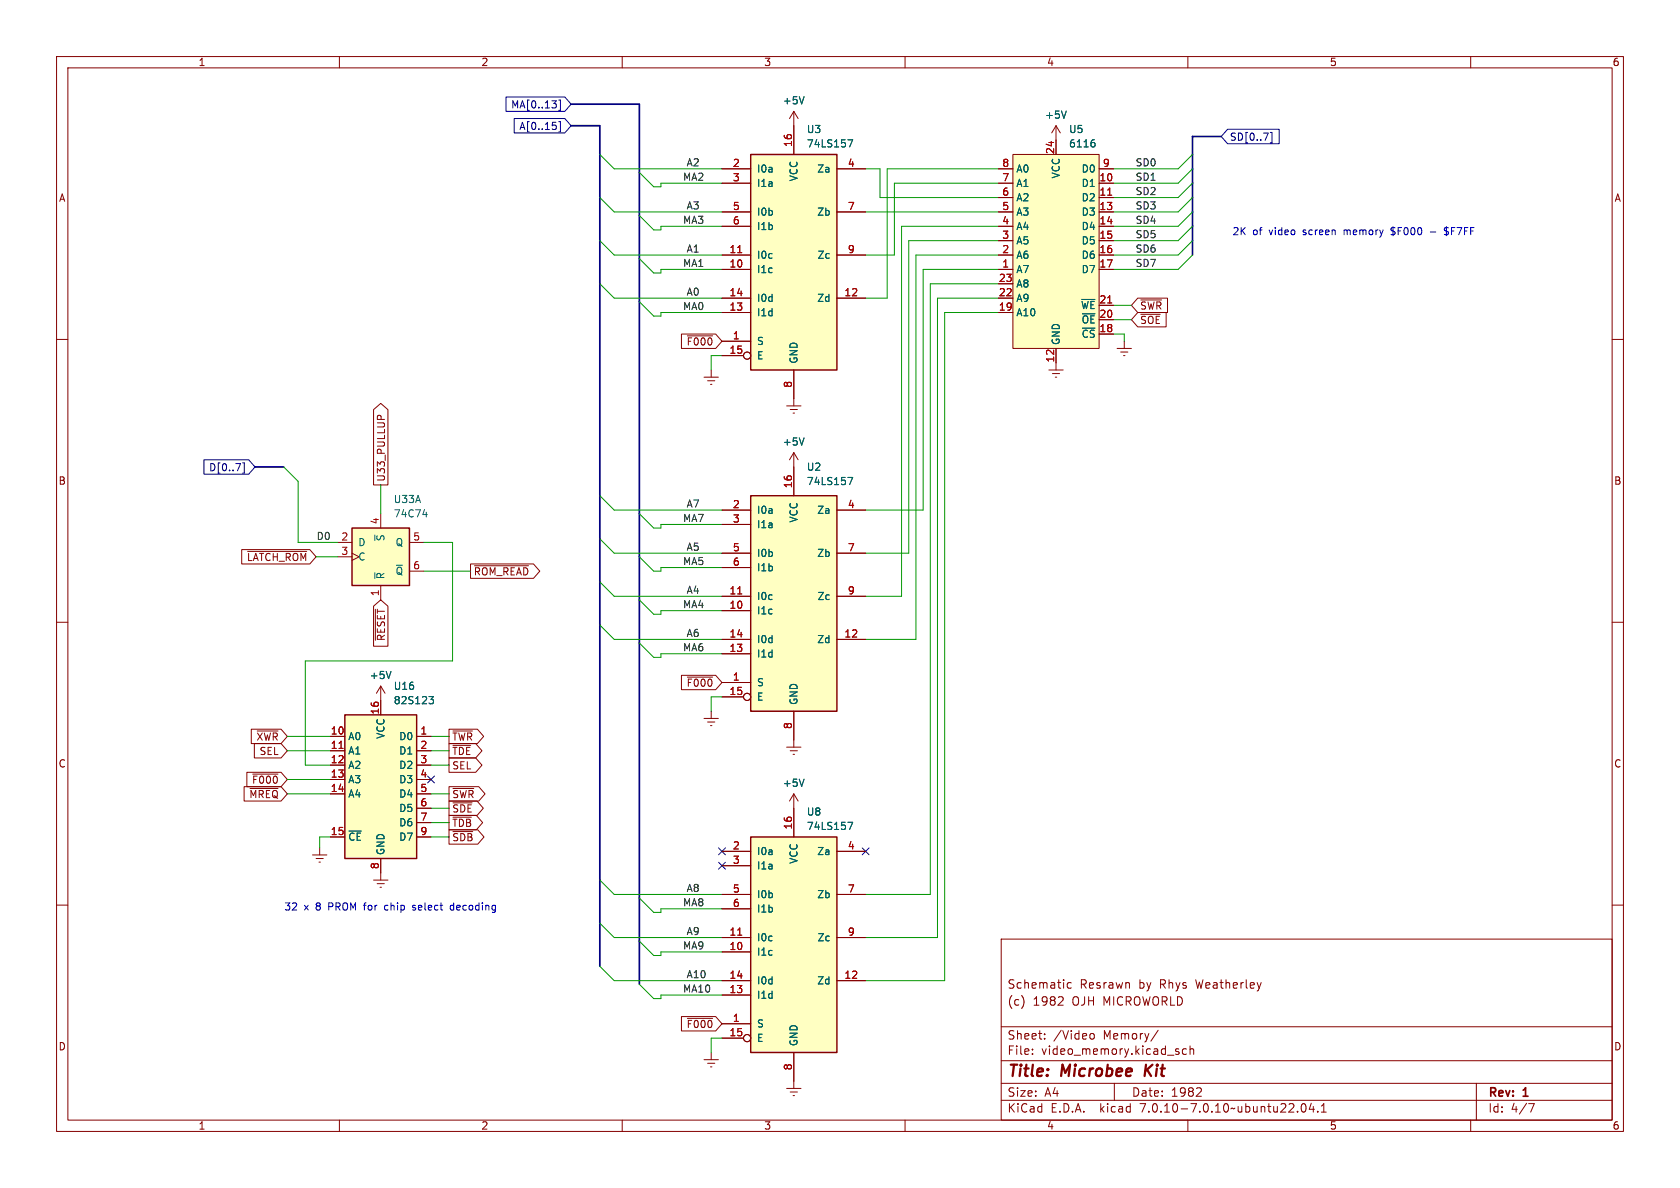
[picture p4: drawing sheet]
<svg xmlns="http://www.w3.org/2000/svg" width="297mm" height="210mm" viewBox="0 0 297 210" stroke-linecap="round" stroke-linejoin="round" font-family="sans-serif">
<g fill="none" stroke="#840000" stroke-width=".18">
<path d="M10 10h277v190h-277zM12 12h273v186h-273zM60 10v2M110 10v2M140.3 19.7v7.6M140.3 19.7l-.7 1.3M140.3 19.7l.8 1.3M160 10v2M210 10v2M260 10v2M127.6 29.8h5.1M127.6 32.4h5.1"/>
<path d="M127.6 37.5h5.1M148 29.8h5M148 37.5h5M176.5 29.8h2.6M176.5 32.4h2.6M176.5 37.5h2.6M176.5 34.9h2.6M179.1 27.3h15.2v34.3h-15.2zM186.7 22.2v5.1M186.7 22.2l-.8 1.3M186.7 22.2l.8 1.3M194.3 29.8h2.5"/>
<path d="M194.3 32.4h2.5M194.3 37.5h2.5M194.3 34.9h2.5M10 60h2M120.5 59.1h6l1.1 1.2-1.1 1.3h-6zM121.5 59.4h4.5M127.6 47.6h5.1M127.6 45.1h5.1M127.6 52.7h5.1M127.6 55.2h5.1M127.6 40h5.1M148 45.1h5"/>
<path d="M148 52.7h5M176.5 47.6h2.6M176.5 45.1h2.6M176.5 52.7h2.6M176.5 55.2h2.6M176.5 40h2.6M176.5 42.5h2.6M176.5 50.2h2.6M194.3 47.6h2.5M194.3 45.1h2.5M194.3 40h2.5M194.3 42.5h2.5"/>
<path d="M194.3 59.1h2.5M194.3 56.5h2.5M194.3 54h2.5M201.1 55.2h5.1v2.6h-5.1l-1.1-1.3zM201.1 52.7h5.3v2.5h-5.3l-1.1-1.2zM201.7 55.6h3.4M201.7 53h3.7M285 60h2M66 72.4l1.3-1.1 1.3 1.1v13.3h-2.6zM66.7 73.7l.3-.3 .3 .1 .1 .2M124.5 66.7h2.5M125.1 67.3h1.3"/>
<path d="M125.6 67.9h.3M125.7 65.4v1.3M127.6 60.3h5.1M127.6 62.9h3.8M139.1 71.8h2.5M139.7 72.4h1.3M140.2 73h.3M140.3 65.4v6.4M185.4 65.4h2.6M186.1 66h1.2M186.6 66.7h.2M186.7 61.6v3.8"/>
<path d="M197.5 61.6h2.5M198.1 62.2h1.3M198.6 62.9h.3M198.8 60.3v1.3M42.7 97.2h12.1l1.1 1.2-1.1 1.3h-12.1zM43.8 97.5h10.4M59.7 95.9h2.5M59.7 98.4h2.5M62.2 97.8l1.3 .6-1.3 .7M67.3 90.8v2.5M72.4 95.9h2.5M83.2 99.7h11.1l1.1 1.3-1.1 1.2h-11.1z"/>
<path d="M127.6 90.2h5.1M127.6 92.7h5.1M127.6 97.8h5.1M140.3 80v7.6M140.3 80l-.7 1.3M140.3 80l.8 1.3M148 90.2h5M148 97.8h5M10 110h2M66 107.2l1.3-1.2 1.3 1.2v7h-2.6zM66.4 107.7v5.5M67.3 103.5v2.5"/>
<path d="M72.4 101h2.5M83.9 100h9.5M120.5 119.4h6l1.1 1.3-1.1 1.2h-6zM121.5 119.7h4.5M127.6 108h5.1M127.6 105.4h5.1M127.6 113h5.1M127.6 115.6h5.1M127.6 100.3h5.1M148 105.4h5M148 113h5M285 110h2"/>
<path d="M43.2 139.1h6.5l1.1 1.2-1.1 1.3h-6.5zM43.6 136.5h6.1l1.1 1.3-1.1 1.3h-6.1zM44.2 139.4h4.9M44.4 128.9h5.3l1.1 1.3-1.1 1.2h-5.3zM44.7 136.8h4.4M45 131.4h4.7l1.1 1.3-1.1 1.3h-4.7zM45.5 129.2h3.6M58.4 130.2h2.6M58.4 132.7h2.6M58.4 135.3h2.6M58.4 137.8h2.6M67.3 121.3v5.1"/>
<path d="M67.3 121.3l-.8 1.3M67.3 121.3l.8 1.3M73.7 130.2h2.5M73.7 132.7h2.5M73.7 135.3h2.5M73.7 137.8h2.5M79.4 139.1h5.2l1.2 1.2-1.2 1.3h-5.2zM79.4 134h4.7l1.1 1.3-1.1 1.2h-4.7zM79.4 128.9h5l1.1 1.3-1.1 1.2h-5zM79.4 131.4h4.7l1.1 1.3-1.1 1.3h-4.7zM80.1 139.4h3.7M80.1 129.2h3.4"/>
<path d="M80.1 131.8h3.1M124.5 127h2.5M125.1 127.6h1.3M125.6 128.3h.3M125.7 125.7v1.3M127.6 120.7h5.1M127.6 123.2h3.8M139.1 132.1h2.5M139.7 132.7h1.3M140.2 133.4h.3M140.3 125.7v6.4M10 160h2"/>
<path d="M55.2 151.1h2.6M55.9 151.8h1.2M56.4 152.4h.2M56.5 149.9v1.2M58.4 140.3h2.6M58.4 148h2.6M66 155.6h2.6M66.7 156.2h1.2M67.2 156.8h.2M67.3 151.8v3.8M73.7 140.3h2.5M73.7 148h2.5"/>
<path d="M73.7 142.9h2.5M73.7 145.4h2.5M79.4 144.1h4.8l1.1 1.3-1.1 1.3h-4.8zM79.4 141.6h4.9l1.1 1.3-1.1 1.2h-4.9zM79.4 146.7h5.1l1.1 1.3-1.1 1.2h-5.1zM80.1 144.5h3.2M80.1 141.9h3.4M80.1 147h3.5M127.6 150.5h5.1M127.6 153h5.1M127.6 158.1h5.1M140.3 140.3v7.7"/>
<path d="M140.3 140.3l-.7 1.3M140.3 140.3l.8 1.3M148 150.5h5M148 158.1h5M285 160h2M120.5 179.7h6l1.1 1.3-1.1 1.2h-6zM127.6 168.3h5.1M127.6 165.7h5.1M127.6 173.4h5.1M127.6 175.9h5.1M127.6 160.7h5.1M148 165.7h5"/>
<path d="M148 173.4h5M177 166h108v32h-108zM181 176.6v1M187.8 176.3l.2 .2-.1 .3-.9 .9h1M189.4 173.8l-.4-.1-.3 .3v.4l.1 .2h.6M60 198v2M110 198v2M121.5 180h4.5M124.5 187.3h2.5M125.1 188h1.3M125.6 188.6h.3M125.7 186.1v1.2"/>
<path d="M127.6 181h5.1M127.6 183.5h3.8M139.1 192.4h2.5M139.7 193h1.3M140.2 193.7h.3M140.3 186.1v6.3M160 198v2M177 194.5h108M177 191.5h108M177 187.5h108M177 181.5h108M182.5 186.3v.1"/>
<path d="M182.5 185.5v.1M184.7 183.6v.1M184.7 182.8v.1M192.7 182.8l.5-.1 .3 .3v.4l-.2 .2-.3 .1-.3-.1M197 191.5v3M204.7 182.1l-1.2 2M208.2 185.9l.3 .2-.3 .3M208.2 185.4l.2 .1M209.7 185.5l-.4-.1-.3 .3v.4l.2 .2h.5M210 198v2M210.4 185.5l.2-.1 .4 .1v.9M210.4 184.9v1.5"/>
<path d="M212.2 192.4l.2 .2-.1 .3-.8 .9h.9M229.4 196.5v.1M230.2 195.2l.2-.1a.81 .81 0 0 1 .6 .6 .81 .81 0 0 1-.3 .8l-.2 .1a.81 .81 0 0 1-.3-1.4zM231.8 195l-.3 1.1h.9M232.2 195.6v1M233 196.5v.1M233.6 196.6h.9M233.6 195.5l.4-.4v1.5M260 198v2M261 191.5v6.5M270.2 195.1h1l-.6 1.5"/>
<circle cx="132.1" cy="62.9" r=".63"/>
<circle cx="132.1" cy="123.2" r=".63"/>
<circle cx="132.1" cy="183.5" r=".63"/>
</g>
<path d="M202.6 188.2l-.3 2M203.7 188.2l-1.2 1.2" fill="none" stroke="#840000" stroke-width=".4"/>
<g fill="#ffffc2" stroke="#ffffc2" stroke-width=".18">
<path d="M132.7 27.3h15.3v38.1h-15.3z"/>
<path d="M62.2 93.3h10.2v10.2h-10.2z"/>
<path d="M179.1 27.3h15.2v34.3h-15.2z"/>
<path d="M61 126.4h12.7v25.4h-12.7z"/>
<path d="M132.7 148h15.3v38.1h-15.3z"/>
<path d="M132.7 87.6h15.3v38.1h-15.3z"/>
</g>
<path d="M132.7 27.3h15.3v38.1h-15.3zM62.2 93.3h10.2v10.2h-10.2zM132.7 87.6h15.3v38.1h-15.3zM61 126.4h12.7v25.4h-12.7zM132.7 148h15.3v38.1h-15.3z" fill="none" stroke="#840000" stroke-width=".25"/>
<path d="M195.8 34.5h.7M130.4 44.7h.7M130.4 105h.7M59.9 132.3h.8M130.4 165.3h.7" fill="none" stroke="#a90000" stroke-width=".18"/>
<g fill="none" stroke="#006464" stroke-width=".18">
<path d="M142.1 17.1l-.4 1.3M188.5 19.6l-.4 1.3M149.9 24.7h.8l-.5 1.3M193.2 24.7h.3M193.3 25.2l.3 .2v.3l-.3 .3M191.2 52.9h2.4M142.1 77.4l-.4 1.3M74.8 91h.7M75.4 90.5v.9M149.9 84.4h.8l-.5 1.3M66.3 101.2v1.1M69.1 118.7l-.4 1.3"/>
<path d="M75.8 123.1h.8l-.4 .5 .4 .1v.5l-.2 .2h-.4M142.1 137.7l-.4 1.3M149.9 145.4h.8l-.5 1.2"/>
</g>
<g fill="none" stroke="#000084" stroke-width=".18">
<path d="M89.4 17.1h10.5l1.1 1.3-1.1 1.3h-10.5zM97.6 17.8h.7l-.4 .5M98.3 18.4v.6M98.8 17.7h.3v1.8h-.3M90.9 21h9l1.1 1.2-1.1 1.3h-9zM98.3 22.2v.6M98.8 21.5h.3v1.8h-.3M217 22.9h9.1v2.5h-9.1l-1.1-1.3zM224.6 23.4h.3v1.8h-.3M36 81.3h8l1.1 1.3-1.1 1.2h-8zM42.9 81.8h.3v1.8h-.3M75.6 137.2l1.2 1.2"/>
<path d="M76.8 137.2l-1.2 1.2M127 149.9l1.2 1.2M127 152.4l1.2 1.2M128.2 149.9l-1.2 1.2M128.2 152.4l-1.2 1.2M152.4 149.9l1.2 1.2M153.6 149.9l-1.2 1.2"/>
</g>
<path d="M245.9 41.4l.2 .1M246 40.3l-.1 .2 .1 .3M252.9 41h.9M255.3 41.4h.6M255.7 40v1.7M255.9 40.2l-.4 .1-.2 .3 .2 .2 .4 .2M68.2 160l-.2 .3v.3l.2 .3M72.9 160.8l.4 .1M73.3 160l-.4 .2 .1 .2 .3 .1M80.2 160.1l-.4-.1-.2 .3 .1 .5h.5" fill="none" stroke="#0000c2" stroke-width=".18"/>
<path d="M101 18.4h12v155.6M101 22.2h5v148.6M215.9 24.1h-5.1v21M45.1 82.6h5.1" fill="none" stroke="#000084" stroke-width=".3"/>
<g fill="none" stroke="#009600" stroke-width=".18">
<path d="M106 27.3l2.6 2.5h19M106 34.9l2.6 2.6h19M113 30.5l2.6 2.5h1.2v-.6h10.8M113 38.1l2.6 2.5h1.2v-.6h10.8M153 29.8h2.6v5.1h20.9M153 37.5h23.5M176.5 29.8h-19.7v22.9h-3.8M176.5 32.4h-18.4v12.7h-5.1M210.8 27.3l-2.5 2.5h-11.5M210.8 34.9l-2.5 2.6h-11.5M210.8 37.5l-2.5 2.5h-11.5M210.8 29.8l-2.5 2.6h-11.5"/>
<path d="M210.8 32.4l-2.5 2.5h-11.5M106 42.5l2.6 2.6h19M106 50.2l2.6 2.5h19M113 45.7l2.6 2.6h1.2v-.7h10.8M113 53.3l2.6 2.6h1.2v-.7h10.8M176.5 45.1h-14.6v67.9h-8.9M176.5 40h-17.1v65.4h-6.4M176.5 47.6h-13.3v42.6h-10.2M176.5 42.5h-15.8v55.3h-7.7M176.5 50.2h-12v107.9h-11.5M176.5 52.7h-10.8v113h-12.7M176.5 55.2h-9.5v118.2h-14"/>
<path d="M196.8 59.1h2v1.2M196.8 56.5h3.2M196.8 54h3.2M210.8 42.5l-2.5 2.6h-11.5M210.8 40l-2.5 2.5h-11.5M210.8 45.1l-2.5 2.5h-11.5M127.6 62.9h-1.9v2.5M50.2 82.6l2.5 2.5v10.8h7M55.9 98.4h3.8M67.3 85.7v5.1M74.9 95.9h5.1v20.9h-26v18.5h4.4M106 87.6l2.6 2.6h19"/>
<path d="M106 95.3l2.6 2.5h19M113 90.8l2.6 2.5h1.2v-.6h10.8M113 98.4l2.6 2.6h1.2v-.7h10.8M74.9 101h8.3M106 102.9l2.6 2.5h19M106 110.5l2.6 2.5h19M113 106l2.6 2.6h1.2v-.6h10.8M113 113.7l2.6 2.5h1.2v-.6h10.8M50.8 130.2h7.6M50.8 132.7h7.6M50.8 137.8h7.6M76.2 130.2h3.2"/>
<path d="M76.2 132.7h3.2M76.2 135.3h3.2M127.6 123.2h-1.9v2.5M50.8 140.3h7.6M58.4 148h-1.9v1.9M76.2 142.9h3.2M76.2 145.4h3.2M76.2 140.3h3.2M76.2 148h3.2M106 155.6l2.6 2.5h19M113 158.8l2.6 2.5h1.2v-.6h10.8M106 163.2l2.6 2.5h19"/>
<path d="M106 170.8l2.6 2.6h19M113 166.4l2.6 2.5h1.2v-.6h10.8M113 174l2.6 2.5h1.2v-.6h10.8M127.6 183.5h-1.9v2.6"/>
</g>
<g font-size="2.8" fill="#840000">
<text x="178" y="190.9">Title:</text>
<text x="187.7" y="190.9">Microbee</text>
<text x="203.2" y="190.9">Kit</text>
</g>
<g font-size="2.1" fill="#840000">
<text x="178" y="178">(c)</text>
<text x="178" y="175">Schematic</text>
<text x="182.6" y="178">1982</text>
<text x="189.6" y="178">OJH MICROWORLD</text>
<text x="190.9" y="175">Resrawn</text>
<text x="201.4" y="175">by</text>
<text x="205.2" y="175">Rhys</text>
<text x="211.7" y="175">Weatherley</text>
<text x="178" y="184">Sheet:</text>
<text x="186.2" y="184">/Video</text>
<text x="195.1" y="184">Memory/</text>
<text x="178" y="186.7">File:</text>
<text x="184.1" y="186.7">video_memory.kicad_sch</text>
<text x="178" y="196.9">KiCad</text>
<text x="178" y="194.1">Size:</text>
<text x="184.7" y="194.1">A4</text>
<text x="185.7" y="196.9">E.D.A.</text>
<text x="194.6" y="196.9">kicad</text>
<text x="200" y="194.1">Date:</text>
<text x="201.8" y="196.9">7.0.10-7.0.10~ubuntu22.04.1</text>
<text x="207" y="194.1">1982</text>
<text x="263" y="194.3">Rev:</text>
<text x="263" y="196.9">Id:</text>
<text x="267.1" y="196.9">4/7</text>
<text x="269.4" y="194.3">1</text>
</g>
<g font-size="1.8" fill="#840000">
<text x="35" y="11.9">1</text>
<text x="85" y="11.9">2</text>
<text x="135" y="11.9">3</text>
<text x="185" y="11.9">4</text>
<text x="235" y="11.9">5</text>
<text x="285" y="11.9">6</text>
<text x="10.3" y="35.9">A</text>
<text x="285.3" y="35.9">A</text>
<text x="201.5" y="57.5">~{SOE}</text>
<text x="201.5" y="54.9">~{SWR}</text>
<text x="121.3" y="61.3">~{F000}</text>
<text x="10.3" y="85.9">B</text>
<text x="68.3" y="85.2" transform="rotate(-90 68.3 85.2)">U33_PULLUP</text>
<text x="285.3" y="85.9">B</text>
<text x="43.5" y="99.4">~{LATCH_ROM}</text>
<text x="83.7" y="101.9">~{ROM_READ}</text>
<text x="68.3" y="113.4" transform="rotate(-90 68.3 113.4)">~{RESET}</text>
<text x="121.3" y="121.6">~{F000}</text>
<text x="45.2" y="131.1">~{XWR}</text>
<text x="79.9" y="131.1">~{TWR}</text>
<text x="10.3" y="135.9">C</text>
<text x="45.8" y="133.7">SEL</text>
<text x="79.9" y="136.2">SEL</text>
<text x="79.9" y="133.7">~{TDE}</text>
<text x="285.3" y="135.9">C</text>
<text x="44" y="141.3">~{MREQ}</text>
<text x="44.5" y="138.7">~{F000}</text>
<text x="79.9" y="143.8">~{SDE}</text>
<text x="79.9" y="141.3">~{SWR}</text>
<text x="79.9" y="146.4">~{TDB}</text>
<text x="79.9" y="148.9">~{SDB}</text>
<text x="10.3" y="185.9">D</text>
<text x="121.3" y="181.9">~{F000}</text>
<text x="285.3" y="185.9">D</text>
<text x="35" y="199.9">1</text>
<text x="85" y="199.9">2</text>
<text x="135" y="199.9">3</text>
<text x="185" y="199.9">4</text>
<text x="235" y="199.9">5</text>
<text x="285" y="199.9">6</text>
</g>
<g font-size="1.8" fill="#000084">
<text x="90.3" y="19.4">MA[0..13]</text>
<text x="91.7" y="23.2">A[0..15]</text>
<text x="217.3" y="25.1">SD[0..7]</text>
<text x="36.9" y="83.5">D[0..7]</text>
</g>
<g font-size="1.8" fill="#006464">
<text x="138.3" y="18.6">+5V</text>
<text x="142.5" y="23.7">U3</text>
<text x="184.7" y="21.2">+5V</text>
<text x="188.9" y="23.7">U5</text>
<text x="142.5" y="26.3">74LS157</text>
<text x="188.9" y="26.3">6116</text>
<text x="133.7" y="30.7">I0a</text>
<text x="133.7" y="33.2">I1a</text>
<text x="141.2" y="32.2" transform="rotate(-90 141.2 32.2)">VCC</text>
<text x="144.4" y="30.7">Za</text>
<text x="179.6" y="35.8">A2</text>
<text x="179.6" y="33.2">A1</text>
<text x="179.6" y="30.7">A0</text>
<text x="187.6" y="31.6" transform="rotate(-90 187.6 31.6)">VCC</text>
<text x="191.1" y="33.2">D1</text>
<text x="191.1" y="35.8">D2</text>
<text x="191.1" y="30.7">D0</text>
<text x="133.7" y="38.3">I0b</text>
<text x="133.7" y="40.9">I1b</text>
<text x="144.4" y="38.3">Zb</text>
<text x="179.6" y="40.9">A4</text>
<text x="179.6" y="38.3">A3</text>
<text x="191.1" y="38.3">D3</text>
<text x="191.1" y="40.9">D4</text>
<text x="133.7" y="45.9">I0c</text>
<text x="144.4" y="45.9">Zc</text>
<text x="179.6" y="45.9">A6</text>
<text x="179.6" y="43.4">A5</text>
<text x="191.1" y="43.4">D5</text>
<text x="191.1" y="45.9">D6</text>
<text x="133.7" y="48.5">I1c</text>
<text x="133.7" y="53.6">I0d</text>
<text x="144.4" y="53.6">Zd</text>
<text x="179.6" y="48.5">A7</text>
<text x="179.6" y="53.6">A9</text>
<text x="179.6" y="51">A8</text>
<text x="191.1" y="48.5">D7</text>
<text x="133.7" y="56.1">I1d</text>
<text x="179.6" y="56.1">A10</text>
<text x="191.1" y="59.9">~{CS}</text>
<text x="191.1" y="57.4">~{OE}</text>
<text x="133.7" y="61.2">S</text>
<text x="133.7" y="63.7">E</text>
<text x="141.2" y="64.4" transform="rotate(-90 141.2 64.4)">GND</text>
<text x="187.6" y="61.1" transform="rotate(-90 187.6 61.1)">GND</text>
<text x="138.3" y="79">+5V</text>
<text x="142.5" y="83.4">U2</text>
<text x="69.5" y="89.1">U33A</text>
<text x="142.5" y="86">74LS157</text>
<text x="68.2" y="95.8" transform="rotate(-90 68.2 95.8)">~{S}</text>
<text x="69.5" y="91.7">74C74</text>
<text x="133.7" y="91">I0a</text>
<text x="133.7" y="93.6">I1a</text>
<text x="141.2" y="92.5" transform="rotate(-90 141.2 92.5)">VCC</text>
<text x="144.4" y="91">Za</text>
<text x="63.2" y="96.7">D</text>
<text x="63.2" y="99.3">C</text>
<text x="69.8" y="96.7">Q</text>
<text x="69.8" y="101.8">~{Q}</text>
<text x="133.7" y="98.7">I0b</text>
<text x="133.7" y="101.2">I1b</text>
<text x="144.4" y="98.7">Zb</text>
<text x="68.2" y="102.5" transform="rotate(-90 68.2 102.5)">~{R}</text>
<text x="133.7" y="106.3">I0c</text>
<text x="144.4" y="106.3">Zc</text>
<text x="133.7" y="108.8">I1c</text>
<text x="133.7" y="113.9">I0d</text>
<text x="144.4" y="113.9">Zd</text>
<text x="133.7" y="116.4">I1d</text>
<text x="65.3" y="120.2">+5V</text>
<text x="69.5" y="122.1">U16</text>
<text x="69.5" y="124.7">82S123</text>
<text x="133.7" y="121.5">S</text>
<text x="133.7" y="124.1">E</text>
<text x="141.2" y="124.7" transform="rotate(-90 141.2 124.7)">GND</text>
<text x="61.5" y="131">A0</text>
<text x="68.2" y="130.7" transform="rotate(-90 68.2 130.7)">VCC</text>
<text x="70.5" y="131">D0</text>
<text x="61.5" y="133.6">A1</text>
<text x="61.5" y="136.1">A2</text>
<text x="70.5" y="133.6">D1</text>
<text x="70.5" y="136.1">D2</text>
<text x="61.5" y="138.7">A3</text>
<text x="61.5" y="141.2">A4</text>
<text x="70.5" y="138.7">D3</text>
<text x="70.5" y="141.2">D4</text>
<text x="70.5" y="143.7">D5</text>
<text x="138.3" y="139.3">+5V</text>
<text x="61.5" y="148.8">~{CE}</text>
<text x="70.5" y="146.3">D6</text>
<text x="70.5" y="148.8">D7</text>
<text x="142.5" y="144.4">U8</text>
<text x="142.5" y="146.9">74LS157</text>
<text x="68.2" y="151.3" transform="rotate(-90 68.2 151.3)">GND</text>
<text x="133.7" y="151.4">I0a</text>
<text x="133.7" y="153.9">I1a</text>
<text x="141.2" y="152.8" transform="rotate(-90 141.2 152.8)">VCC</text>
<text x="144.4" y="151.4">Za</text>
<text x="133.7" y="159">I0b</text>
<text x="133.7" y="161.5">I1b</text>
<text x="144.4" y="159">Zb</text>
<text x="133.7" y="166.6">I0c</text>
<text x="144.4" y="166.6">Zc</text>
<text x="133.7" y="169.1">I1c</text>
<text x="133.7" y="176.8">I1d</text>
<text x="133.7" y="174.2">I0d</text>
<text x="144.4" y="174.2">Zd</text>
<text x="133.7" y="181.8">S</text>
<text x="133.7" y="184.4">E</text>
<text x="141.2" y="185" transform="rotate(-90 141.2 185)">GND</text>
</g>
<g font-size="1.8" fill="#0f0f0f">
<text x="121.3" y="29.5">A2</text>
<text x="200.7" y="29.5">SD0</text>
<text x="120.6" y="32">MA2</text>
<text x="200.7" y="32">SD1</text>
<text x="200.7" y="34.6">SD2</text>
<text x="120.6" y="39.7">MA3</text>
<text x="121.3" y="37.1">A3</text>
<text x="200.7" y="39.7">SD4</text>
<text x="200.7" y="37.1">SD3</text>
<text x="120.6" y="47.3">MA1</text>
<text x="121.3" y="44.7">A1</text>
<text x="200.7" y="42.2">SD5</text>
<text x="200.7" y="44.7">SD6</text>
<text x="200.7" y="47.3">SD7</text>
<text x="121.3" y="52.4">A0</text>
<text x="120.6" y="54.9">MA0</text>
<text x="121.3" y="89.8">A7</text>
<text x="55.9" y="95.5">D0</text>
<text x="120.6" y="92.4">MA7</text>
<text x="120.6" y="100">MA5</text>
<text x="121.3" y="97.4">A5</text>
<text x="120.6" y="107.6">MA4</text>
<text x="121.3" y="105.1">A4</text>
<text x="121.3" y="112.7">A6</text>
<text x="120.6" y="115.2">MA6</text>
<text x="120.6" y="160.3">MA8</text>
<text x="121.3" y="157.8">A8</text>
<text x="120.6" y="167.9">MA9</text>
<text x="121.3" y="165.4">A9</text>
<text x="121.3" y="173">A10</text>
<text x="120.6" y="175.5">MA10</text>
</g>
<g font-size="1.8" fill="#a90000">
<text x="129.5" y="29.6">2</text>
<text x="140.1" y="26.1" transform="rotate(-90 140.1 26.1)">16</text>
<text x="149.8" y="29.6">4</text>
<text x="177.1" y="29.6">8</text>
<text x="186.4" y="27.3" transform="rotate(-90 186.4 27.3)">24</text>
<text x="194.9" y="29.6">9</text>
<text x="129.5" y="32.1">3</text>
<text x="177.1" y="34.7">6</text>
<text x="177.1" y="32.1">7</text>
<text x="194.3" y="32.1">10</text>
<text x="194.3" y="34.7">11</text>
<text x="129.5" y="37.2">5</text>
<text x="129.5" y="39.8">6</text>
<text x="149.8" y="37.2">7</text>
<text x="177.1" y="39.8">4</text>
<text x="177.1" y="37.2">5</text>
<text x="194.3" y="37.2">13</text>
<text x="194.3" y="39.8">14</text>
<text x="128.9" y="47.4">10</text>
<text x="128.9" y="44.8">11</text>
<text x="149.8" y="44.8">9</text>
<text x="177.1" y="47.4">1</text>
<text x="177.1" y="44.8">2</text>
<text x="177.1" y="42.3">3</text>
<text x="194.3" y="42.3">15</text>
<text x="194.3" y="44.8">16</text>
<text x="194.3" y="47.4">17</text>
<text x="128.9" y="52.5">14</text>
<text x="149.2" y="52.5">12</text>
<text x="176.5" y="52.5">22</text>
<text x="176.5" y="49.9">23</text>
<text x="194.3" y="53.7">21</text>
<text x="128.9" y="55">13</text>
<text x="176.5" y="55">19</text>
<text x="191" y="54.8">~{WE}</text>
<text x="194.3" y="58.8">18</text>
<text x="194.3" y="56.3">20</text>
<text x="128.9" y="62.6">15</text>
<text x="129.5" y="60.1">1</text>
<text x="186.4" y="64.2" transform="rotate(-90 186.4 64.2)">12</text>
<text x="140.1" y="68.7" transform="rotate(-90 140.1 68.7)">8</text>
<text x="129.5" y="89.9">2</text>
<text x="140.1" y="86.4" transform="rotate(-90 140.1 86.4)">16</text>
<text x="149.8" y="89.9">4</text>
<text x="60.3" y="95.6">2</text>
<text x="67.1" y="92.8" transform="rotate(-90 67.1 92.8)">4</text>
<text x="73" y="95.6">5</text>
<text x="129.5" y="92.5">3</text>
<text x="60.3" y="98.2">3</text>
<text x="73" y="100.7">6</text>
<text x="129.5" y="97.5">5</text>
<text x="129.5" y="100.1">6</text>
<text x="149.8" y="97.5">7</text>
<text x="67.1" y="105.5" transform="rotate(-90 67.1 105.5)">1</text>
<text x="128.9" y="107.7">10</text>
<text x="128.9" y="105.2">11</text>
<text x="149.8" y="105.2">9</text>
<text x="128.9" y="112.8">14</text>
<text x="149.2" y="112.8">12</text>
<text x="128.9" y="115.3">13</text>
<text x="128.9" y="122.9">15</text>
<text x="129.5" y="120.4">1</text>
<text x="58.4" y="129.9">10</text>
<text x="67.1" y="126.4" transform="rotate(-90 67.1 126.4)">16</text>
<text x="74.2" y="129.9">1</text>
<text x="140.1" y="129" transform="rotate(-90 140.1 129)">8</text>
<text x="58.4" y="132.5">11</text>
<text x="58.4" y="135">12</text>
<text x="58.4" y="137.5">13</text>
<text x="74.2" y="132.5">2</text>
<text x="74.2" y="135">3</text>
<text x="74.2" y="137.5">4</text>
<text x="58.4" y="140.1">14</text>
<text x="74.2" y="140.1">5</text>
<text x="74.2" y="142.6">6</text>
<text x="58.4" y="147.7">15</text>
<text x="74.2" y="145.2">7</text>
<text x="74.2" y="147.7">9</text>
<text x="140.1" y="146.7" transform="rotate(-90 140.1 146.7)">16</text>
<text x="67.1" y="153.7" transform="rotate(-90 67.1 153.7)">8</text>
<text x="129.5" y="150.2">2</text>
<text x="129.5" y="152.8">3</text>
<text x="149.8" y="150.2">4</text>
<text x="129.5" y="157.9">5</text>
<text x="129.5" y="160.4">6</text>
<text x="149.8" y="157.9">7</text>
<text x="128.9" y="165.5">11</text>
<text x="149.8" y="165.5">9</text>
<text x="128.9" y="168">10</text>
<text x="128.9" y="173.1">14</text>
<text x="149.2" y="173.1">12</text>
<text x="128.9" y="175.6">13</text>
<text x="128.9" y="183.3">15</text>
<text x="129.5" y="180.7">1</text>
<text x="140.1" y="189.3" transform="rotate(-90 140.1 189.3)">8</text>
</g>
<g font-size="1.8" fill="#0000c2">
<text x="217.8" y="41.7">2K</text>
<text x="221.5" y="41.7">of</text>
<text x="224.5" y="41.7">video</text>
<text x="230.6" y="41.7">screen</text>
<text x="238" y="41.7">memory</text>
<text x="246.6" y="41.7">$F000</text>
<text x="256.4" y="41.7">$F7FF</text>
<text x="50.2" y="161">32</text>
<text x="53.8" y="161">x</text>
<text x="56" y="161">8</text>
<text x="58.3" y="161">PROM for</text>
<text x="68.7" y="161">chip</text>
<text x="73.8" y="161">select</text>
<text x="80.7" y="161">decoding</text>
</g>
</svg>
